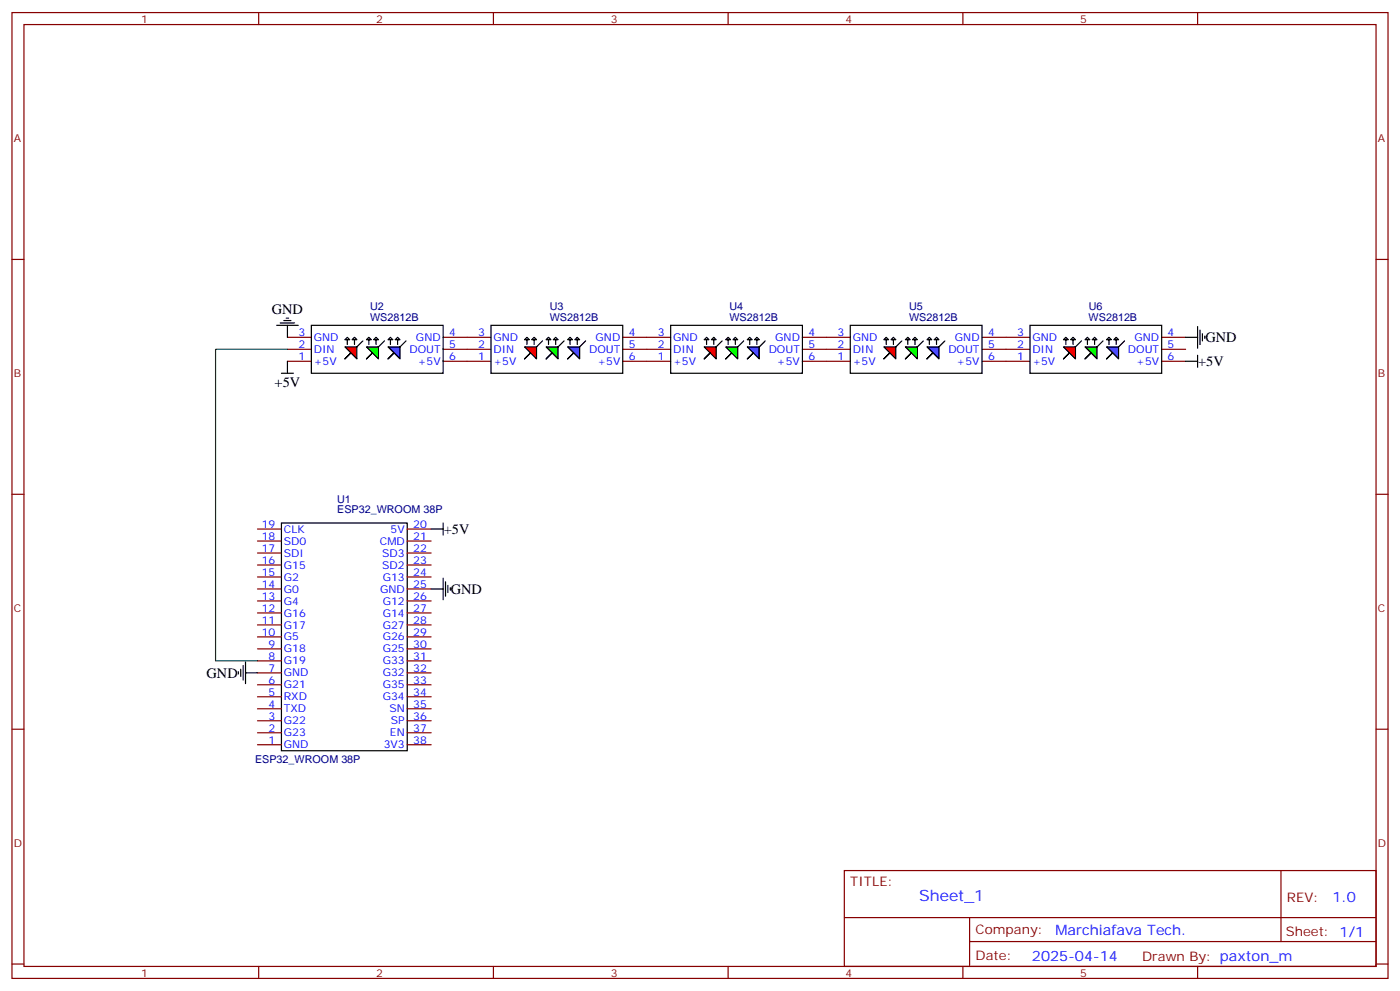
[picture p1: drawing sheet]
<svg xmlns="http://www.w3.org/2000/svg" width="412mm" height="292mm" viewBox="0 0 412 292" stroke-linecap="round" stroke-linejoin="round" font-family="sans-serif">
<g fill="none" stroke="#870000" stroke-width=".35">
<path d="M3.5 3.7h405.4v284.3h-405.4zM7.1 7.2h398.2v277.3h-398.2zM76.2 3.7v3.5M145.3 3.7v3.5M214.5 3.7v3.5M283.6 3.7v3.5M352.8 3.7v3.5M3.5 76.4h3.6M405.3 76.4h3.6M84.7 99.3h7M130.5 99.3h7.1M84.7 106.4h7"/>
<path d="M84.7 102.8h7M130.5 106.4h7.1M130.5 102.8h7.1M3.5 145.5h3.6M75.8 159.3h7.1M75.8 155.8h7.1M119.9 159.3h7.1M119.9 155.8h7.1M405.3 145.5h3.6M75.8 176.9h7.1M75.8 173.4h7.1M75.8 169.9h7.1"/>
<path d="M75.8 166.3h7.1M75.8 162.8h7.1M119.9 176.9h7.1M119.9 173.4h7.1M119.9 169.9h7.1M119.9 166.3h7.1M119.9 162.8h7.1M75.8 198.1h7.1M75.8 194.6h7.1M75.8 191h7.1M75.8 187.5h7.1M75.8 184h7.1"/>
<path d="M75.8 180.4h7.1M119.9 198.1h7.1M119.9 194.6h7.1M119.9 191h7.1M119.9 187.5h7.1M119.9 184h7.1M119.9 180.4h7.1M3.5 214.7h3.6M75.8 219.3h7.1M75.8 215.7h7.1M75.8 212.2h7.1M75.8 208.7h7.1"/>
<path d="M75.8 205.1h7.1M75.8 201.6h7.1M119.9 219.3h7.1M119.9 215.7h7.1M119.9 212.2h7.1M119.9 208.7h7.1M119.9 205.1h7.1M119.9 201.6h7.1M405.3 214.7h3.6M248.7 256.3h156.6v28.2h-156.6zM377.3 256.3v20.9M248.7 270.1h156.5"/>
<path d="M285.6 277.2h119.6M285.6 270.1v14.2M3.5 283.8h3.6M76.2 284.5v3.5M145.3 284.5v3.5M214.5 284.5v3.5M283.6 284.5v3.5M352.8 284.5v3.5M405.3 283.8h3.6"/>
</g>
<g fill="none" stroke="#000" stroke-width=".35">
<path d="M91.7 95.8h38.8v14.1h-38.8zM82.9 154h37v67h-37zM127 155.8h3.5M130.5 154v3.5M127 173.4h3.5M130.5 170.2v6.4M131.2 171.3v4.2M131.9 172.3v2.1M132.6 173v.7M70.2 197.7v.7M70.9 197v2.1M71.6 196v4.2"/>
<path d="M72.3 198.1h3.5M72.3 194.9v6.4"/>
</g>
<path d="M101.6 102.1h3.5l1.8-1.7-1.8 1.7v3.6l-1.7-1.8-1.8 1.8 1.8-1.8z" fill="#f00" stroke="#000" stroke-width=".35"/>
<path d="M102.3 100h.7l-.7-.7-.7 .7h.7v1.4M104.4 100h.7l-.7-.7-.7 .7h.7v1.4" fill="none" stroke="#000" stroke-width=".35"/>
<path d="M107.9 102.1h3.6l1.7-1.7-1.7 1.7v3.6l-1.8-1.8-1.8 1.8 1.8-1.8z" fill="#0f0" stroke="#000" stroke-width=".35"/>
<path d="M108.7 100h.7l-.7-.7-.8 .7h.8v1.4M110.8 100h.7l-.7-.7-.7 .7h.7v1.4" fill="none" stroke="#000" stroke-width=".35"/>
<path d="M114.3 102.1h3.5l1.8-1.7-1.8 1.7v3.6l-1.7-1.8-1.8 1.8 1.8-1.8z" fill="#00f" stroke="#000" stroke-width=".35"/>
<path d="M144.6 95.8h38.8v14.1h-38.8zM115 100h.7l-.7-.7-.7 .7h.7v1.4M117.1 100h.7l-.7-.7-.7 .7h.7v1.4" fill="none" stroke="#000" stroke-width=".35"/>
<path d="M137.6 99.3h7M183.4 99.3h7.1M137.6 106.4h7M137.6 102.8h7M183.4 106.4h7.1M183.4 102.8h7.1" fill="none" stroke="#870000" stroke-width=".35"/>
<path d="M154.5 102.1h3.5l1.8-1.7-1.8 1.7v3.6l-1.7-1.8-1.8 1.8 1.8-1.8z" fill="#f00" stroke="#000" stroke-width=".35"/>
<path d="M155.2 100h.7l-.7-.7-.7 .7h.7v1.4M157.3 100h.7l-.7-.7-.7 .7h.7v1.4" fill="none" stroke="#000" stroke-width=".35"/>
<path d="M160.9 102.1h3.5l1.8-1.7-1.8 1.7v3.6l-1.8-1.8-1.7 1.8 1.7-1.8z" fill="#0f0" stroke="#000" stroke-width=".35"/>
<path d="M161.6 100h.7l-.7-.7-.7 .7h.7v1.4M163.7 100h.7l-.7-.7-.7 .7h.7v1.4" fill="none" stroke="#000" stroke-width=".35"/>
<path d="M167.2 102.1h3.5l1.8-1.7-1.8 1.7v3.6l-1.7-1.8-1.8 1.8 1.8-1.8z" fill="#00f" stroke="#000" stroke-width=".35"/>
<path d="M197.6 95.8h38.8v14.1h-38.8zM167.9 100h.7l-.7-.7-.7 .7h.7v1.4M170 100h.7l-.7-.7-.7 .7h.7v1.4" fill="none" stroke="#000" stroke-width=".35"/>
<path d="M190.5 99.3h7.1M236.4 99.3h7M190.5 106.4h7.1M190.5 102.8h7.1M236.4 106.4h7M236.4 102.8h7" fill="none" stroke="#870000" stroke-width=".35"/>
<path d="M207.4 102.1h3.6l1.7-1.7-1.7 1.7v3.6l-1.8-1.8-1.8 1.8 1.8-1.8z" fill="#f00" stroke="#000" stroke-width=".35"/>
<path d="M208.1 100h.7l-.7-.7-.7 .7h.7v1.4M210.3 100h.7l-.7-.7-.8 .7h.8v1.4" fill="none" stroke="#000" stroke-width=".35"/>
<path d="M213.8 102.1h3.5l1.8-1.7-1.8 1.7v3.6l-1.8-1.8-1.7 1.8 1.7-1.8z" fill="#0f0" stroke="#000" stroke-width=".35"/>
<path d="M214.5 100h.7l-.7-.7-.7 .7h.7v1.4M216.6 100h.7l-.7-.7-.7 .7h.7v1.4" fill="none" stroke="#000" stroke-width=".35"/>
<path d="M220.1 102.1h3.6l1.7-1.7-1.7 1.7v3.6l-1.8-1.8-1.8 1.8 1.8-1.8z" fill="#00f" stroke="#000" stroke-width=".35"/>
<path d="M250.5 95.8h38.8v14.1h-38.8zM220.8 100h.7l-.7-.7-.7 .7h.7v1.4M223 100h.7l-.7-.7-.8 .7h.8v1.4" fill="none" stroke="#000" stroke-width=".35"/>
<path d="M243.4 99.3h7.1M289.3 99.3h7M243.4 106.4h7.1M243.4 102.8h7.1M289.3 106.4h7M289.3 102.8h7" fill="none" stroke="#870000" stroke-width=".35"/>
<path d="M260.3 102.1h3.6l1.7-1.7-1.7 1.7v3.6l-1.8-1.8-1.8 1.8 1.8-1.8z" fill="#f00" stroke="#000" stroke-width=".35"/>
<path d="M261.1 100h.7l-.7-.7-.8 .7h.8v1.4M263.2 100h.7l-.7-.7-.7 .7h.7v1.4" fill="none" stroke="#000" stroke-width=".35"/>
<path d="M266.7 102.1h3.5l1.8-1.7-1.8 1.7v3.6l-1.7-1.8-1.8 1.8 1.8-1.8z" fill="#0f0" stroke="#000" stroke-width=".35"/>
<path d="M267.4 100h.7l-.7-.7-.7 .7h.7v1.4M269.5 100h.7l-.7-.7-.7 .7h.7v1.4" fill="none" stroke="#000" stroke-width=".35"/>
<path d="M273 102.1h3.6l1.7-1.7-1.7 1.7v3.6l-1.8-1.8-1.8 1.8 1.8-1.8z" fill="#00f" stroke="#000" stroke-width=".35"/>
<path d="M303.4 95.8h38.8v14.1h-38.8zM273.8 100h.7l-.7-.7-.8 .7h.8v1.4M275.9 100h.7l-.7-.7-.7 .7h.7v1.4" fill="none" stroke="#000" stroke-width=".35"/>
<path d="M296.3 99.3h7.1M342.2 99.3h7M296.3 106.4h7.1M296.3 102.8h7.1M342.2 106.4h7M342.2 102.8h7" fill="none" stroke="#870000" stroke-width=".35"/>
<path d="M313.3 102.1h3.5l1.8-1.7-1.8 1.7v3.6l-1.8-1.8-1.7 1.8 1.7-1.8z" fill="#f00" stroke="#000" stroke-width=".35"/>
<path d="M314 100h.7l-.7-.7-.7 .7h.7v1.4M316.1 100h.7l-.7-.7-.7 .7h.7v1.4" fill="none" stroke="#000" stroke-width=".35"/>
<path d="M319.6 102.1h3.5l1.8-1.7-1.8 1.7v3.6l-1.7-1.8-1.8 1.8 1.8-1.8z" fill="#0f0" stroke="#000" stroke-width=".35"/>
<path d="M320.3 100h.7l-.7-.7-.7 .7h.7v1.4M322.4 100h.7l-.7-.7-.7 .7h.7v1.4" fill="none" stroke="#000" stroke-width=".35"/>
<path d="M326 102.1h3.5l1.8-1.7-1.8 1.7v3.6l-1.8-1.8-1.7 1.8 1.7-1.8z" fill="#00f" stroke="#000" stroke-width=".35"/>
<g fill="none" stroke="#000" stroke-width=".35">
<path d="M81.5 95.8h6.3M82.5 95.1h4.3M83.6 94.4h2.1M84.3 93.7h.7M84.7 95.8v3.5M349.2 99.3h3.6M352.8 96.1v6.4M353.5 97.2v4.2M354.2 98.2v2.2M354.9 99v.7M82.9 109.9h3.5M84.7 106.4v3.5"/>
<path d="M326.7 100h.7l-.7-.7-.7 .7h.7v1.4M328.8 100h.7l-.7-.7-.7 .7h.7v1.4M349.2 106.4h3.6M352.8 104.6v3.5"/>
</g>
<path d="M84.7 102.8h-21.2v91.8h12.3" fill="none" stroke="#008700" stroke-width=".35"/>
<text font-size="4.6" fill="#00f" x="270.8" y="265.3">Sheet_1</text>
<g font-size="4.2">
<text x="80.1" y="92.6">GND</text>
<text x="355.1" y="100.7">GND</text>
<text x="353" y="107.8">+5V</text>
<text x="80.9" y="113.9">+5V</text>
<text x="130.7" y="157.2">+5V</text>
<text x="132.8" y="174.8">GND</text>
<text x="60.9" y="199.5">GND</text>
</g>
<g font-size="4.2" fill="#00f">
<text x="392.5" y="265.6">1.0</text>
<text x="310.9" y="275.1">Marchiafava Tech.</text>
<text x="304" y="282.9">2025-04-14</text>
</g>
<g font-size="3.9" fill="#800">
<text x="250.5" y="260.9">TITLE:</text>
<text x="379.1" y="265.6">REV:</text>
<text x="287.4" y="275.1">Company:</text>
<text x="378.7" y="275.7">Sheet: 1/1</text>
<text x="287.4" y="282.8">Date:</text>
<text x="336.4" y="282.8">Drawn By: paxton_m</text>
</g>
<g font-size="3.2" fill="#800">
<text x="41.6" y="6.7">1</text>
<text x="110.8" y="6.7">2</text>
<text x="179.9" y="6.7">3</text>
<text x="249.1" y="6.7">4</text>
<text x="318.2" y="6.7">5</text>
<text x="4.1" y="41.8">A</text>
<text x="405.9" y="41.8">A</text>
<text x="4.1" y="110.9">B</text>
<text x="405.9" y="110.9">B</text>
<text x="4.1" y="180.1">C</text>
<text x="405.9" y="180.1">C</text>
<text x="4.1" y="249.2">D</text>
<text x="405.9" y="249.2">D</text>
<text x="41.6" y="287.5">1</text>
<text x="110.8" y="287.5">2</text>
<text x="179.9" y="287.5">3</text>
<text x="249.1" y="287.5">4</text>
<text x="318.2" y="287.5">5</text>
</g>
<g font-size="3.2" fill="#000080">
<text x="109" y="94.6">WS2812B</text>
<text x="109" y="91.4">U2</text>
<text x="161.9" y="94.5">WS2812B</text>
<text x="161.9" y="91.4">U3</text>
<text x="214.9" y="94.5">WS2812B</text>
<text x="214.9" y="91.4">U4</text>
<text x="267.8" y="94.5">WS2812B</text>
<text x="267.8" y="91.4">U5</text>
<text x="320.7" y="94.5">WS2812B</text>
<text x="320.7" y="91.4">U6</text>
<text x="99.3" y="148.1">U1</text>
<text x="99.3" y="151.1">ESP32_WROOM 38P</text>
<text x="75.1" y="224.5">ESP32_WROOM 38P</text>
</g>
<g font-size="3.2" fill="#00f">
<text x="87.9" y="99">3</text>
<text x="92.4" y="100.4">GND</text>
<text x="122.5" y="100.4">GND</text>
<text x="132.3" y="99">4</text>
<text x="140.9" y="99">3</text>
<text x="145.3" y="100.4">GND</text>
<text x="175.5" y="100.4">GND</text>
<text x="185.2" y="99">4</text>
<text x="193.8" y="99">3</text>
<text x="198.3" y="100.4">GND</text>
<text x="228.4" y="100.4">GND</text>
<text x="238.1" y="99">4</text>
<text x="246.7" y="99">3</text>
<text x="251.2" y="100.4">GND</text>
<text x="281.3" y="100.4">GND</text>
<text x="291" y="99">4</text>
<text x="299.6" y="99">3</text>
<text x="304.1" y="100.4">GND</text>
<text x="334.2" y="100.4">GND</text>
<text x="344" y="99">4</text>
<text x="87.9" y="106">1</text>
<text x="87.9" y="102.5">2</text>
<text x="92.4" y="107.4">+5V</text>
<text x="92.4" y="103.9">DIN</text>
<text x="120.6" y="103.9">DOUT</text>
<text x="123" y="107.4">+5V</text>
<text x="132.3" y="102.5">5</text>
<text x="132.3" y="106">6</text>
<text x="140.9" y="106">1</text>
<text x="140.9" y="102.5">2</text>
<text x="145.3" y="107.4">+5V</text>
<text x="145.3" y="103.9">DIN</text>
<text x="173.5" y="103.9">DOUT</text>
<text x="176" y="107.4">+5V</text>
<text x="185.2" y="102.5">5</text>
<text x="185.2" y="106">6</text>
<text x="193.8" y="106">1</text>
<text x="193.8" y="102.5">2</text>
<text x="198.3" y="107.4">+5V</text>
<text x="198.3" y="103.9">DIN</text>
<text x="226.4" y="103.9">DOUT</text>
<text x="228.9" y="107.4">+5V</text>
<text x="238.1" y="102.5">5</text>
<text x="238.1" y="106">6</text>
<text x="246.7" y="106">1</text>
<text x="246.7" y="102.5">2</text>
<text x="251.2" y="107.4">+5V</text>
<text x="251.2" y="103.9">DIN</text>
<text x="279.4" y="103.9">DOUT</text>
<text x="281.8" y="107.4">+5V</text>
<text x="291" y="102.5">5</text>
<text x="291" y="106">6</text>
<text x="299.6" y="106">1</text>
<text x="299.6" y="102.5">2</text>
<text x="304.1" y="107.4">+5V</text>
<text x="304.1" y="103.9">DIN</text>
<text x="332.3" y="103.9">DOUT</text>
<text x="334.7" y="107.4">+5V</text>
<text x="344" y="102.5">5</text>
<text x="344" y="106">6</text>
<text x="77.1" y="155.4">19</text>
<text x="121.7" y="155.4">20</text>
<text x="77.1" y="158.9">18</text>
<text x="83.6" y="160.3">SD0</text>
<text x="83.6" y="156.8">CLK</text>
<text x="111.9" y="160.3">CMD</text>
<text x="115.1" y="156.8">5V</text>
<text x="121.7" y="158.9">21</text>
<text x="77.1" y="166">16</text>
<text x="77.1" y="162.5">17</text>
<text x="83.6" y="167.4">G15</text>
<text x="83.6" y="163.9">SDI</text>
<text x="112.6" y="163.9">SD3</text>
<text x="112.6" y="167.4">SD2</text>
<text x="121.7" y="162.5">22</text>
<text x="121.7" y="166">23</text>
<text x="77.1" y="173">14</text>
<text x="77.1" y="169.5">15</text>
<text x="83.6" y="170.9">G2</text>
<text x="112.7" y="170.9">G13</text>
<text x="121.7" y="169.5">24</text>
<text x="121.7" y="173">25</text>
<text x="77.1" y="176.6">13</text>
<text x="83.6" y="178">G4</text>
<text x="83.6" y="174.4">G0</text>
<text x="112" y="174.4">GND</text>
<text x="112.7" y="178">G12</text>
<text x="121.7" y="176.6">26</text>
<text x="77.1" y="183.6">11</text>
<text x="77.1" y="180.1">12</text>
<text x="83.6" y="185">G17</text>
<text x="83.6" y="181.5">G16</text>
<text x="112.7" y="181.5">G14</text>
<text x="112.7" y="185">G27</text>
<text x="121.7" y="180.1">27</text>
<text x="121.7" y="183.6">28</text>
<text x="77.1" y="187.1">10</text>
<text x="79.1" y="190.7">9</text>
<text x="83.6" y="188.6">G5</text>
<text x="112.7" y="188.6">G26</text>
<text x="121.7" y="187.1">29</text>
<text x="121.7" y="190.7">30</text>
<text x="79.1" y="197.7">7</text>
<text x="79.1" y="194.2">8</text>
<text x="83.6" y="195.6">G19</text>
<text x="83.6" y="192.1">G18</text>
<text x="112.7" y="192.1">G25</text>
<text x="112.7" y="195.6">G33</text>
<text x="121.7" y="194.2">31</text>
<text x="121.7" y="197.7">32</text>
<text x="79.1" y="201.3">6</text>
<text x="83.6" y="202.7">G21</text>
<text x="83.6" y="199.1">GND</text>
<text x="112.7" y="199.1">G32</text>
<text x="112.7" y="202.7">G35</text>
<text x="121.7" y="201.3">33</text>
<text x="79.1" y="208.3">4</text>
<text x="79.1" y="204.8">5</text>
<text x="83.6" y="209.7">TXD</text>
<text x="83.6" y="206.2">RXD</text>
<text x="112.7" y="206.2">G34</text>
<text x="114.7" y="209.7">SN</text>
<text x="121.7" y="204.8">34</text>
<text x="121.7" y="208.3">35</text>
<text x="79.1" y="215.4">2</text>
<text x="79.1" y="211.8">3</text>
<text x="83.6" y="213.3">G22</text>
<text x="115.2" y="213.3">SP</text>
<text x="121.7" y="211.8">36</text>
<text x="121.7" y="215.4">37</text>
<text x="79.1" y="218.9">1</text>
<text x="83.6" y="220.3">GND</text>
<text x="83.6" y="216.8">G23</text>
<text x="113" y="220.3">3V3</text>
<text x="114.9" y="216.8">EN</text>
<text x="121.7" y="218.9">38</text>
</g>
</svg>
